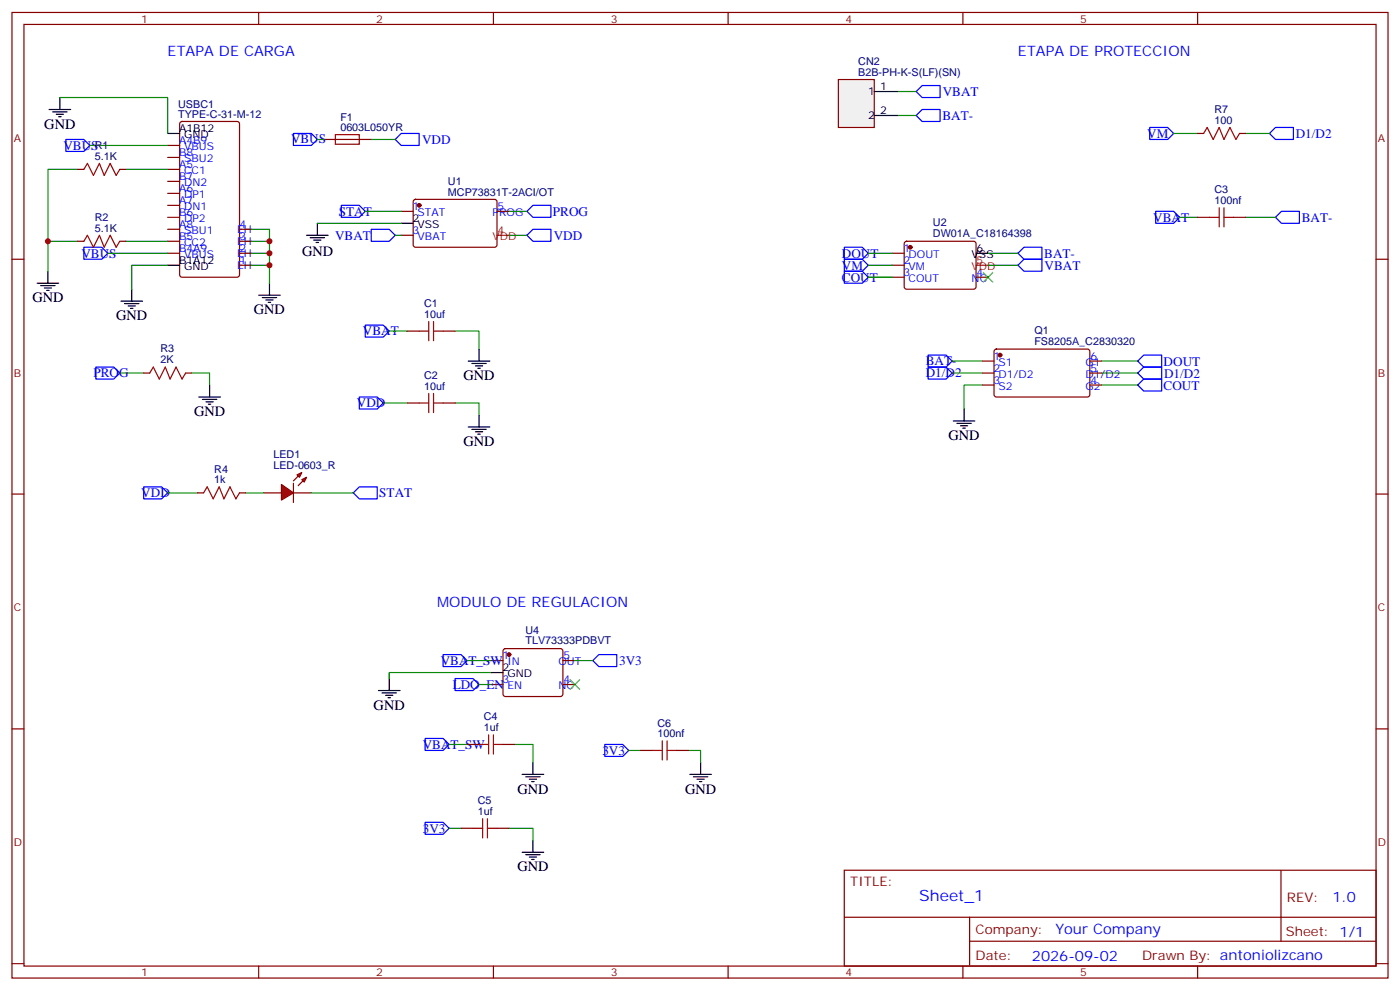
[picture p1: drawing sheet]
<svg xmlns="http://www.w3.org/2000/svg" width="412mm" height="292mm" viewBox="0 0 412 292" stroke-linecap="round" stroke-linejoin="round" font-family="sans-serif">
<g fill="none" stroke="#870000" stroke-width=".35">
<path d="M3.5 3.7h405.4v284.3h-405.4zM7.1 7.2h398.2v277.3h-398.2zM76.2 3.7v3.5M145.3 3.7v3.5M214.5 3.7v3.5M283.6 3.7v3.5M352.8 3.7v3.5M53.2 36l.4-.2h16.2l.7 .4 .1 44.7-.5 .7h-16.5l-.6-.4-.1-44.7zM49.4 42.8h3.5M49.4 46.4h3.5M49.4 49.9h3.5M49.4 53.4h3.5"/>
<path d="M49.4 56.9h3.5M95.2 41.1h14.2M121.9 58.9l.5-.2 23.6 .1 .4 .6-.1 13-.6 .4-23.6-.1-.4-.6v-12.7zM3.5 76.3h3.6M49.4 60.5h3.5M49.4 64h3.5M49.4 67.5h3.5M49.4 71h3.5M49.4 74.6h3.5M70.6 67.5h3.5M70.6 71h3.5M70.6 74.6h3.5"/>
<path d="M70.6 78.1h3.5M118.2 62.2h3.5M118.2 69.3h3.5M146.4 62.2h3.5M405.3 76.3h3.6M3.5 145.5h3.6M405.3 145.5h3.6M3.5 214.6h3.6M405.3 214.6h3.6M248.7 256.3h156.6v28.2h-156.6zM377.3 256.3v20.9M248.7 270.1h156.5"/>
<path d="M285.6 277.2h119.6M285.6 270.1v14.1M3.5 283.8h3.6M76.2 284.5v3.5M145.3 284.5v3.5M214.5 284.5v3.5M283.6 284.5v3.5M352.8 284.5v3.5M405.3 283.8h3.6"/>
</g>
<path d="M49.4 39.3h3.5M49.4 78.1h3.5M118.2 65.8h3.5" fill="none" stroke="#000" stroke-width=".35"/>
<path d="M98.8 39.7h7v2.8h-7z" fill="none" stroke="#a10000" stroke-width=".35"/>
<circle cx="123.5" cy="60.5" r=".53" fill="#870000" stroke="#870000" stroke-width=".35"/>
<path d="M146.4 69.3h3.5" fill="none" stroke="#f00" stroke-width=".35"/>
<g fill="#f00" stroke="#870000" stroke-width=".35">
<path d="M82.9 142.7l3.5 2.4-3.5 2.1z"/>
<path d="M86.4 142.3v5.7z"/>
</g>
<g fill="#870000" stroke="#870000" stroke-width=".35">
<path d="M86.4 141.6l1.4-1.4z"/>
<path d="M89.3 141.6l-1.5 1.4z"/>
</g>
<g fill="#f00" stroke="#870000" stroke-width=".35">
<path d="M87.5 139.8l1.4-.7-.7 1.4z"/>
<path d="M88.9 141.3l1.4-.8-.7 1.5z"/>
</g>
<g fill="none" stroke="#870000" stroke-width=".35">
<path d="M262.8 74.6h3.5M262.8 78.1h3.5M266.6 71.3l.5-.3 20 .1 .4 .7-.1 12.9-.6 .5-20-.1-.5-.6v-12.7zM262.8 81.6h3.5M287.5 81.6h3.5M289.3 106.3h3.5M289.3 109.9h3.5M289.3 113.4h3.5M293 103l.5-.2 27.1 .1 .4 .6v13l-.7 .4-27.1-.1-.4-.6v-12.7zM321 106.3h3.6M321 109.9h3.6M321 113.4h3.6"/>
<path d="M77.6 145.1h5.3M86.4 145.1h5.3"/>
</g>
<g fill="none" stroke="#00f" stroke-width=".35">
<path d="M86.4 39.3h5.3l1.8 1.8-1.8 1.7h-5.3zM269.9 27l1.7-1.8h5.3v3.5h-5.3zM269.9 34l1.7-1.8h5.3v3.6h-5.3zM338.7 37.5h5.3l1.7 1.8-1.7 1.8h-5.3zM373.9 39.3l1.8-1.8h5.3v3.6h-5.3zM19.4 41.1h5.3l1.8 1.7-1.8 1.8h-5.3zM116.4 41.1l1.8-1.8h5.3v3.5h-5.3zM24.7 72.8h5.3l1.7 1.8-1.7 1.7h-5.3zM100.5 60.5h5.3l1.8 1.7-1.8 1.8h-5.3zM109.4 67.5h5.3l1.7 1.8-1.7 1.7h-5.3zM155.2 69.3l1.8-1.8h5.3v3.5h-5.3zM155.2 62.2l1.8-1.7h5.3v3.5h-5.3z"/>
<path d="M248.7 72.8h5.3l1.8 1.8-1.8 1.7h-5.3zM248.7 76.3h5.3l1.8 1.8-1.8 1.8h-5.3zM248.7 79.9h5.3l1.8 1.7-1.8 1.8h-5.3zM299.9 78.1l1.7-1.8h5.3v3.6h-5.3zM299.9 74.6l1.7-1.8h5.3v3.5h-5.3zM340.4 62.2h5.3l1.8 1.8-1.8 1.8h-5.3zM377.5 62.2h5.3v3.6h-5.3l-1.8-1.8zM107.6 95.7h5.3l1.8 1.8-1.8 1.8h-5.3zM28.2 108.1h5.3l1.8 1.8-1.8 1.7h-5.3zM105.8 116.9h5.3l1.8 1.8-1.8 1.7h-5.3zM273.4 104.6h5.3l1.8 1.7-1.8 1.8h-5.3zM273.4 108.1h5.3l1.8 1.8-1.8 1.7h-5.3z"/>
<path d="M335.1 106.3l1.8-1.7h5.3v3.5h-5.3zM335.1 109.9l1.8-1.8h5.3v3.5h-5.3zM335.1 113.4l1.8-1.8h5.3v3.5h-5.3zM42.3 143.4h5.3l1.8 1.7-1.8 1.8h-5.3zM104.1 145.1l1.7-1.7h5.3v3.5h-5.3z"/>
</g>
<g fill="none" stroke="#008700" stroke-width=".35">
<path d="M345.7 39.3h7.1M366.9 39.3h7M26.5 42.8h22.9M37 49.9h12.4M93.5 41.1h1.7M31.7 74.6h17.7M37 71h12.4M107.6 62.2h10.6M149.9 62.2h5.3M149.9 69.3h5.3M255.8 74.6h7M255.8 78.1h7"/>
<path d="M291 74.6h8.9M366.9 64h8.8M255.8 81.6h7M112.9 118.7h7M280.5 106.3h8.8M280.5 109.9h8.8M324.6 106.3h10.5M324.6 109.9h10.5M324.6 113.4h10.5M49.4 145.1h8.8M72.3 145.1h5.3M91.7 145.1h12.4"/>
</g>
<g fill="none" stroke="#000" stroke-width=".35">
<path d="M14.1 79.9v3.5M90.3 69.3h6.4M91.4 70h4.2M92.4 70.7h2.1M93.1 71.4h.7M93.5 65.8v3.5M287.5 74.6h3.5M10.9 83.4h6.4M12 84.1h4.2M13.1 84.8h2.1M13.8 85.5h.7M35.6 88.7h6.4"/>
<path d="M36.7 89.4h4.2M37.7 90.1h2.2M38.5 90.8h.7M38.8 85.2v3.5M76.2 86.9h6.3M77.3 87.6h4.2M78.3 88.3h2.1M79 89h.7M79.4 83.4v3.5M58.6 116.9h6.3M59.6 117.6h4.3M60.7 118.3h2.1"/>
<path d="M61.4 119h.7M61.7 113.4v3.5M137.9 106.3h6.4M139 107h4.2M140.1 107.7h2.1M140.8 108.4h.7M141.1 102.8v3.5M137.9 125.7h6.4M139 126.4h4.2M140.1 127.1h2.1M140.8 127.8h.7M141.1 122.2v3.5"/>
<path d="M280.8 124h6.4M281.9 124.7h4.2M282.9 125.4h2.1M283.6 126.1h.7M284 120.4v3.6"/>
</g>
<g fill="#870000" stroke="#870000" stroke-width=".35">
<circle cx="268.1" cy="72.8" r=".53"/>
<circle cx="294.6" cy="104.6" r=".53"/>
</g>
<path d="M287.5 78.1h3.5" fill="none" stroke="#f00" stroke-width=".35"/>
<path d="M289.6 80.2l2.9 2.8M292.5 80.2l-2.9 2.8" fill="none" stroke="#3c3" stroke-width=".35"/>
<path d="M246.9 23.4h10.6v14.1h-10.6z" fill="#f0f0f0" stroke="#870000" stroke-width=".35"/>
<g fill="none" stroke="#000" stroke-width=".35">
<path d="M14.5 32.2h6.3M15.5 32.9h4.3M16.6 33.7h2.1M17.3 34.4h.7M17.6 28.7v3.5M257.5 27h7.1M257.5 34h7.1M114.7 199.8v3.5M144.6 198h3.6M111.5 203.3h6.3M112.5 204h4.3M113.6 204.8h2.1"/>
<path d="M114.3 205.5h.7M153.8 228h6.4M154.9 228.7h4.2M155.9 229.4h2.1M156.6 230.2h.7M157 224.5v3.5M203.2 228h6.3M204.3 228.7h4.2M205.3 229.4h2.1M206 230.2h.7M206.4 224.5v3.5M153.8 251h6.4"/>
<path d="M154.9 251.7h4.2M155.9 252.4h2.1M156.6 253.1h.7M157 247.4v3.6"/>
</g>
<g fill="none" stroke="#870000" stroke-width=".35">
<path d="M352.8 39.3h1.7M365.1 39.3h1.8M22.9 49.9h1.8M35.3 49.9h1.7M22.9 71h1.8M35.3 71h1.7M352.8 64h3.5M363.4 64h3.5M119.9 97.5h3.6M130.5 97.5h3.6M42.3 109.9h1.8M54.7 109.9h1.7"/>
<path d="M119.9 118.7h3.6M130.5 118.7h3.6M58.2 145.1h1.8M70.6 145.1h1.7M144.6 194.5h3.6M148.4 191.2l.5-.2h16.2l.5 .2 .2 .5v12.7l-.2 .5-.5 .2h-16.2l-.5-.2-.2-.5v-12.7zM165.8 194.5h3.5M137.6 219.2h3.5M144.6 201.6h3.6M148.2 219.2h3.5M165.8 201.6h3.5M188.7 221h3.6"/>
<path d="M199.3 221h3.5M135.8 243.9h3.5M146.4 243.9h3.5"/>
</g>
<circle cx="149.9" cy="192.8" r=".53" fill="#870000" stroke="#870000" stroke-width=".35"/>
<path d="M130.5 192.8h5.3l1.8 1.7-1.8 1.8h-5.3zM134.1 199.8h5.2l1.8 1.8-1.8 1.7h-5.2zM174.6 194.5l1.8-1.7h5.3v3.5h-5.3zM125.2 217.5h5.3l1.8 1.7-1.8 1.8h-5.3zM178.2 219.2h5.2l1.8 1.8-1.8 1.7h-5.2zM125.2 242.1h5.3l1.8 1.8-1.8 1.8h-5.3z" fill="none" stroke="#00f" stroke-width=".35"/>
<path d="M167.9 200.2l2.8 2.8M170.7 200.2l-2.8 2.8" fill="none" stroke="#3c3" stroke-width=".35"/>
<g fill="none" stroke="#008700" stroke-width=".35">
<path d="M17.6 28.7h31.8v10.6M264.6 34h5.3M264.6 27h5.3M22.9 49.9h-8.8v30M109.4 41.1h7M14.1 71h8.8M49.4 78.1h-10.6v7.1M74.1 67.5h5.3v15.9M74.1 78.1h5.3M74.1 71h5.3M74.1 74.6h5.3M93.5 65.8h24.7"/>
<path d="M116.4 69.3h1.8M291 78.1h8.9M347.5 64h5.3M114.7 97.5h5.2M134.1 97.5h7v5.3M35.3 109.9h7M56.4 109.9h5.3v3.5M134.1 118.7h7v3.5M289.3 113.4h-5.3v7M137.6 194.5h7M144.6 198h-29.9v1.8M169.3 194.5h5.3"/>
<path d="M132.3 219.2h5.3M141.1 201.6h3.5M151.7 219.2h5.3v5.3M185.2 221h3.5M202.8 221h3.6v3.5M132.3 243.9h3.5M149.9 243.9h7.1v3.5"/>
</g>
<g fill="none" stroke="#a10000" stroke-width=".35">
<path d="M354.5 39.3l1.1-1.8 1.8 3.6 1.7-3.6 1.4 3.6 1.8-3.6 1.8 3.6 1-1.8M24.7 49.9l1.1-1.8 1.7 3.5 1.8-3.5 1.4 3.5 1.8-3.5 1.7 3.5 1.1-1.7M24.7 71l1.1-1.7 1.7 3.5 1.8-3.5 1.4 3.5 1.8-3.5 1.7 3.5 1.1-1.8M356.3 64h2.8M359.1 61.2v5.6M360.5 64h2.9M360.5 61.2v5.6M123.5 97.5h2.8M126.3 94.7v5.6M127.7 97.5h2.8M127.7 94.7v5.6M44.1 109.9l1.1-1.8 1.7 3.5 1.8-3.5 1.4 3.5 1.8-3.5 1.7 3.5 1.1-1.7"/>
<path d="M123.5 118.7h2.8M126.3 115.9v5.6M127.7 115.9v5.6M127.7 118.7h2.8M60 145.1l1-1.7 1.8 3.5 1.8-3.5 1.4 3.5 1.7-3.5 1.8 3.5 1.1-1.8M141.1 219.2h2.8M143.9 216.4v5.6M145.3 219.2h2.9M145.3 216.4v5.6M195.1 218.2v5.6M196.5 218.2v5.6M192.3 221h2.8"/>
<path d="M196.5 221h2.8M139.3 243.9h2.9M142.2 241.1v5.6M143.6 243.9h2.8M143.6 241.1v5.6"/>
</g>
<g fill="#c00">
<circle cx="79.4" cy="71" r=".88"/>
<circle cx="79.4" cy="74.6" r=".88"/>
<circle cx="79.4" cy="78.1" r=".88"/>
<circle cx="14.1" cy="71" r=".88"/>
</g>
<text font-size="4.6" fill="#00f" x="270.8" y="265.3">Sheet_1</text>
<g font-size="4.2" fill="#00f">
<text x="49.4" y="16.4">ETAPA DE CARGA</text>
<text x="299.9" y="16.4">ETAPA DE PROTECCION</text>
<text x="128.8" y="178.6">MODULO DE REGULACION</text>
<text x="392.5" y="265.5">1.0</text>
<text x="310.9" y="275.1">Your Company</text>
<text x="304" y="282.9">2026-09-02</text>
</g>
<g font-size="4.2">
<text x="13.1" y="37.9">GND</text>
<text x="89" y="75.4">GND</text>
<text x="9.5" y="89">GND</text>
<text x="34.2" y="94.3">GND</text>
<text x="74.8" y="92.6">GND</text>
<text x="136.5" y="112">GND</text>
<text x="57.1" y="122.6">GND</text>
<text x="136.5" y="131.4">GND</text>
<text x="279.4" y="129.6">GND</text>
<text x="110.1" y="209">GND</text>
<text x="152.4" y="233.7">GND</text>
<text x="201.8" y="233.7">GND</text>
<text x="152.4" y="256.6">GND</text>
</g>
<g font-size="3.9" fill="#00f">
<text x="277.7" y="28.3">VBAT</text>
<text x="277.6" y="35.4">BAT-</text>
<text x="338" y="40.6">VM</text>
<text x="381.7" y="40.6">D1/D2</text>
<text x="18.7" y="44.1">VBUS</text>
<text x="85.7" y="42.2">VBUS</text>
<text x="124.3" y="42.3">VDD</text>
<text x="99.8" y="63.5">STAT</text>
<text x="162.9" y="63.5">PROG</text>
<text x="339.7" y="65.3">VBAT</text>
<text x="383.5" y="65.3">BAT-</text>
<text x="98.7" y="70.6">VBAT</text>
<text x="163.1" y="70.6">VDD</text>
<text x="24" y="75.8">VBUS</text>
<text x="248" y="75.8">DOUT</text>
<text x="307.6" y="75.9">BAT-</text>
<text x="248" y="79.4">VM</text>
<text x="248" y="82.9">COUT</text>
<text x="307.7" y="79.5">VBAT</text>
<text x="106.9" y="98.8">VBAT</text>
<text x="272.7" y="107.6">BAT-</text>
<text x="342.8" y="107.8">DOUT</text>
<text x="27.5" y="111.1">PROG</text>
<text x="272.7" y="111.1">D1/D2</text>
<text x="342.9" y="111.2">D1/D2</text>
<text x="105.1" y="119.9">VDD</text>
<text x="342.8" y="114.7">COUT</text>
<text x="41.6" y="146.4">VDD</text>
<text x="111.7" y="146.4">STAT</text>
<text x="129.8" y="195.8">VBAT_SW</text>
<text x="182.4" y="195.8">3V3</text>
<text x="133.3" y="202.8">LDO_EN</text>
<text x="124.5" y="220.5">VBAT_SW</text>
<text x="177.4" y="222.3">3V3</text>
<text x="124.5" y="245.2">3V3</text>
</g>
<g font-size="3.9" fill="#800">
<text x="250.5" y="260.8">TITLE:</text>
<text x="379.1" y="265.5">REV:</text>
<text x="287.4" y="275">Company:</text>
<text x="378.7" y="275.7">Sheet: 1/1</text>
<text x="287.4" y="282.7">Date:</text>
<text x="336.4" y="282.8">Drawn By: antoniolizcano</text>
</g>
<g font-size="3.2" fill="#800">
<text x="41.6" y="6.7">1</text>
<text x="110.8" y="6.7">2</text>
<text x="179.9" y="6.7">3</text>
<text x="249.1" y="6.7">4</text>
<text x="318.2" y="6.7">5</text>
<text x="4.1" y="41.8">A</text>
<text x="405.9" y="41.8">A</text>
<text x="4.1" y="110.9">B</text>
<text x="405.9" y="110.9">B</text>
<text x="4.1" y="180.1">C</text>
<text x="405.9" y="180.1">C</text>
<text x="4.1" y="249.2">D</text>
<text x="405.9" y="249.2">D</text>
<text x="41.6" y="287.5">1</text>
<text x="110.8" y="287.5">2</text>
<text x="179.9" y="287.5">3</text>
<text x="249.1" y="287.5">4</text>
<text x="318.2" y="287.5">5</text>
</g>
<g font-size="3.2" fill="#000080">
<text x="252.8" y="22.3">B2B-PH-K-S(LF)(SN)</text>
<text x="252.8" y="19.2">CN2</text>
<text x="52.5" y="34.7">TYPE-C-31-M-12</text>
<text x="52.5" y="31.7">USBC1</text>
<text x="100.3" y="35.6">F1</text>
<text x="357.7" y="33.3">R7</text>
<text x="100.3" y="38.6">0603L050YR</text>
<text x="357.7" y="36.5">100</text>
<text x="27.9" y="47.1">5.1K</text>
<text x="27.9" y="43.8">R1</text>
<text x="131.9" y="57.6">MCP73831T-2ACI/OT</text>
<text x="131.9" y="54.4">U1</text>
<text x="357.7" y="56.9">C3</text>
<text x="27.9" y="65">R2</text>
<text x="357.7" y="60.1">100nf</text>
<text x="27.9" y="68.2">5.1K</text>
<text x="274.8" y="69.8">DW01A_C18164398</text>
<text x="274.8" y="66.6">U2</text>
<text x="124.9" y="93.6">10uf</text>
<text x="124.9" y="90.4">C1</text>
<text x="304.7" y="101.5">FS8205A_C2830320</text>
<text x="304.7" y="98.3">Q1</text>
<text x="47.3" y="107">2K</text>
<text x="47.3" y="103.8">R3</text>
<text x="124.9" y="111.6">C2</text>
<text x="124.9" y="114.8">10uf</text>
<text x="80.5" y="134.9">LED1</text>
<text x="63.1" y="142.3">1k</text>
<text x="63.1" y="139.2">R4</text>
<text x="80.5" y="138.1">LED-0603_R</text>
<text x="154.8" y="189.7">TLV73333PDBVT</text>
<text x="154.8" y="186.7">U4</text>
<text x="142.5" y="215.3">1uf</text>
<text x="142.5" y="212.1">C4</text>
<text x="193.7" y="213.9">C6</text>
<text x="193.7" y="217.1">100nf</text>
<text x="140.7" y="236.8">C5</text>
<text x="140.7" y="240">1uf</text>
</g>
<g font-size="3.2">
<text x="255.8" y="28">1</text>
<text x="259.3" y="26.6">1</text>
<text x="255.8" y="35.1">2</text>
<text x="259.3" y="33.7">2</text>
<text x="52.7" y="38.9">A1B12</text>
<text x="54.2" y="40.7">GND</text>
<text x="121.5" y="65.4">2</text>
<text x="123" y="67.2">VSS</text>
<text x="52.7" y="77.8">B1A12</text>
<text x="286.2" y="76">VSS</text>
<text x="287.7" y="74.2">6</text>
<text x="54.2" y="79.5">GND</text>
<text x="148" y="197.7">2</text>
<text x="149.5" y="199.5">GND</text>
</g>
<g font-size="3.2" fill="#00f">
<text x="52.7" y="42.5">A4B9</text>
<text x="52.7" y="46">B8</text>
<text x="54.2" y="44.2">VBUS</text>
<text x="54.2" y="47.8">SBU2</text>
<text x="52.7" y="49.5">A5</text>
<text x="52.7" y="53.1">B7</text>
<text x="54.2" y="51.3">CC1</text>
<text x="52.7" y="56.6">A6</text>
<text x="54.2" y="54.8">DN2</text>
<text x="54.2" y="58.3">DP1</text>
<text x="52.7" y="60.1">A7</text>
<text x="52.7" y="63.6">B6</text>
<text x="54.2" y="61.9">DN1</text>
<text x="54.2" y="65.4">DP2</text>
<text x="121.5" y="61.9">1</text>
<text x="123" y="63.6">STAT</text>
<text x="145.1" y="63.6">PROG</text>
<text x="146.6" y="61.9">5</text>
<text x="52.7" y="67.2">A8</text>
<text x="52.7" y="70.7">B5</text>
<text x="54.2" y="68.9">SBU1</text>
<text x="69.8" y="68.6">EH</text>
<text x="70.6" y="67.2">4</text>
<text x="70.6" y="70.7">3</text>
<text x="121.5" y="68.9">3</text>
<text x="123" y="70.7">VBAT</text>
<text x="52.7" y="74.2">B4A9</text>
<text x="54.2" y="72.5">CC2</text>
<text x="54.2" y="76">VBUS</text>
<text x="69.8" y="72.1">EH</text>
<text x="69.8" y="75.6">EH</text>
<text x="70.6" y="74.2">2</text>
<text x="70.6" y="77.8">1</text>
<text x="266.2" y="74.2">1</text>
<text x="266.2" y="77.8">2</text>
<text x="267.7" y="76">DOUT</text>
<text x="69.8" y="79.2">EH</text>
<text x="266.2" y="81.3">3</text>
<text x="267.7" y="79.5">VM</text>
<text x="267.7" y="83">COUT</text>
<text x="286.2" y="83">NC</text>
<text x="287.7" y="81.3">4</text>
<text x="292.6" y="106">1</text>
<text x="294.1" y="107.7">S1</text>
<text x="319.7" y="107.7">G1</text>
<text x="321.2" y="106">6</text>
<text x="292.6" y="109.5">2</text>
<text x="292.6" y="113">3</text>
<text x="294.1" y="111.3">D1/D2</text>
<text x="319.7" y="111.3">D1/D2</text>
<text x="321.2" y="113">4</text>
<text x="321.2" y="109.5">5</text>
<text x="294.1" y="114.8">S2</text>
<text x="319.7" y="114.8">G2</text>
<text x="148" y="194.2">1</text>
<text x="149.5" y="195.9">IN</text>
<text x="164.5" y="195.9">OUT</text>
<text x="166" y="194.2">5</text>
<text x="148" y="201.2">3</text>
<text x="149.5" y="203">EN</text>
<text x="164.5" y="203">NC</text>
<text x="166" y="201.2">4</text>
</g>
<g font-size="3.2" fill="#f00">
<text x="145.1" y="70.7">VDD</text>
<text x="146.6" y="68.9">4</text>
<text x="287.7" y="77.8">5</text>
<text x="286.2" y="79.5">VDD</text>
</g>
</svg>
